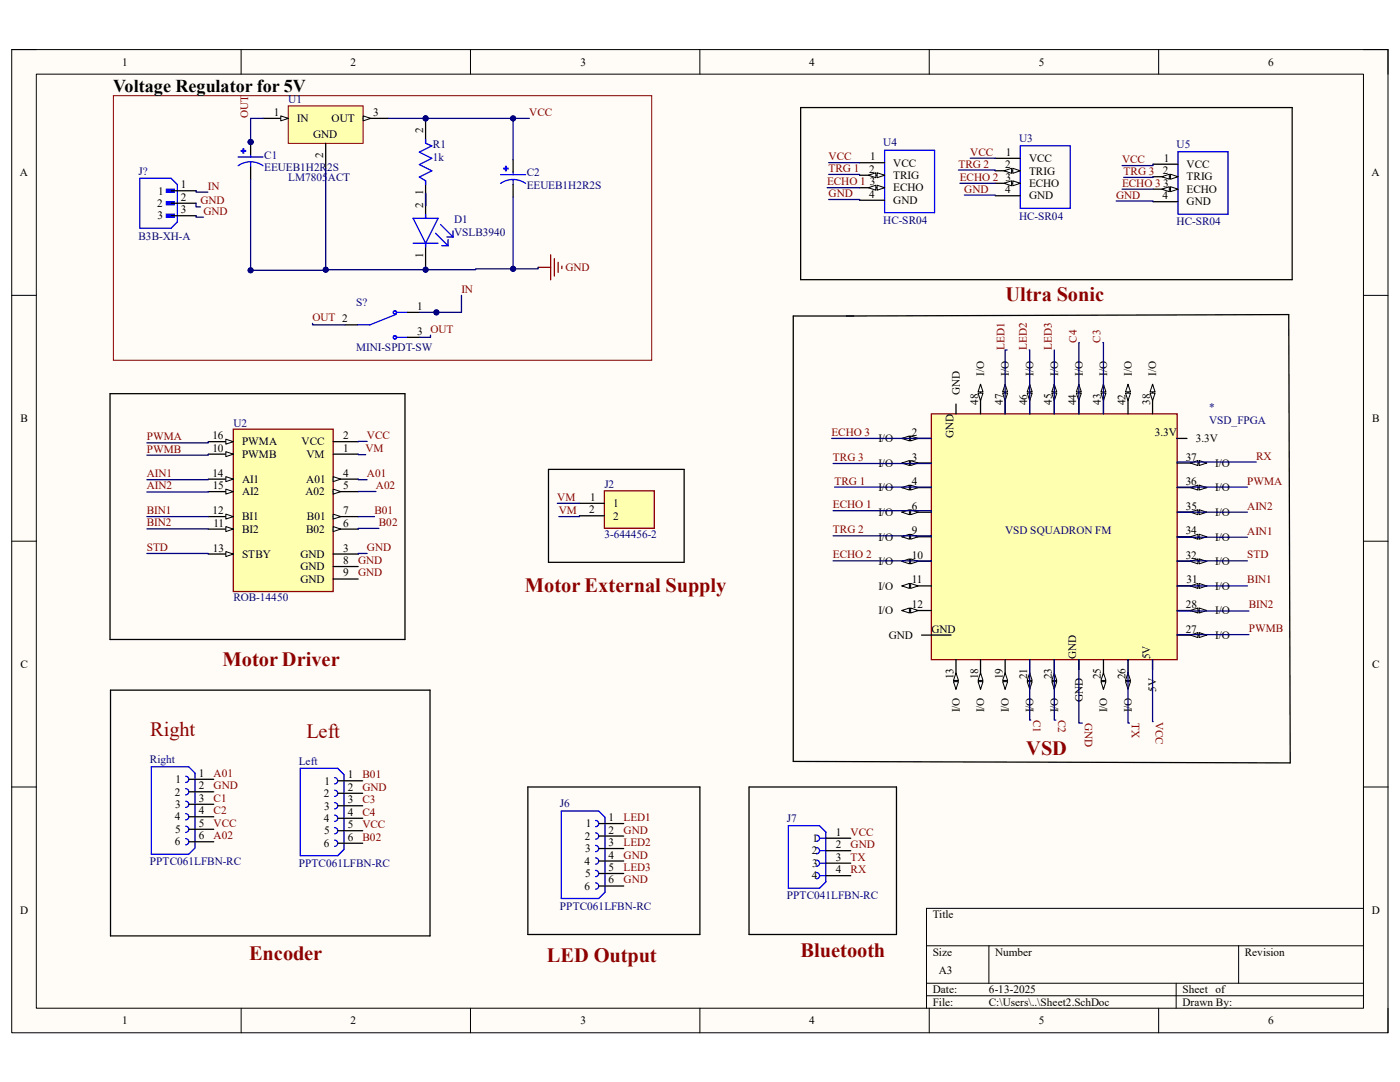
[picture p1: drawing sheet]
<svg xmlns="http://www.w3.org/2000/svg" width="279mm" height="216mm" viewBox="0 0 279 216" stroke-linecap="round" stroke-linejoin="round" font-family="sans-serif">
<path d="M2.3 9.9h274.7v196.2h-274.7z" fill-rule="evenodd" fill="#fffcf8"/>
<path d="M2.3 9.9h274.7v196.2h-274.7z" fill="none" stroke="#000" stroke-width=".2"/>
<path d="M7.2 14.8h264.9v186.4h-264.9z" fill-rule="evenodd" fill="#fffcf8"/>
<g fill="none" stroke="#000" stroke-width=".2">
<path d="M2.3 9.9h4.9M7.2 14.8h264.9v186.4h-264.9zM48.1 9.9v4.9M93.9 9.9v4.9M139.7 9.9v4.9M185.5 9.9v4.9M231.2 9.9v4.9M272.1 9.9h4.9v4.9M2.3 58.9h4.9M272.1 58.9h4.9M2.3 108h4.9M272.1 108h4.9"/>
<path d="M2.3 157h4.9M272.1 157h4.9M184.9 188.7h87.2M184.9 196.2h87.2M184.9 198.7h87.2M197.4 188.7v7.5M234.7 196.2v5M247.2 188.7v7.5M272.1 181.3h-87.2v19.9M48.1 201.2v4.9M93.9 201.2v4.9M139.7 201.2v4.9"/>
<path d="M185.5 201.2v4.9M231.2 201.2v4.9M277 201.2v4.9"/>
</g>
<circle cx="84.9" cy="23.6" r=".5" fill="#000080"/>
<circle cx="84.9" cy="23.6" r=".5" fill="none" stroke="#000080" stroke-width=".2"/>
<path d="M84.9 23.6v5M84.9 36.1v5" fill="none" stroke="#000" stroke-width=".25"/>
<circle cx="84.9" cy="23.6" r=".5" fill="#000080"/>
<circle cx="84.9" cy="23.6" r=".5" fill="none" stroke="#000080" stroke-width=".2"/>
<path d="M84.9 27.9v.7l1.3 .5-2.5 1.3 2.5 1.2-2.5 1.2 2.5 1.3-2.5 1.2 1.2 .8v.7M82.4 43.6h5l-2.5 4.9zM82.4 48.5h5M84.9 42.8v.8M84.9 48.5v.8M86.9 46.5l2.5 2.5M87.9 44.8l2.5 2.5M88.2 49h1.2M89.2 47.3h1.2M89.4 47.8v1.2M90.4 46v1.3" fill="none" stroke="#00f" stroke-width=".25"/>
<path d="M84.9 38.6v5M84.9 48.5v5" fill="none" stroke="#000" stroke-width=".25"/>
<path d="M22.6 19.1h107.5v52.8h-107.5z" fill="none" stroke="#800000" stroke-width=".2"/>
<path d="M107.4 53.3h2.5M109.9 50.9v4.9M110.6 51.6v3.5M111.4 52.4v1.9M112.1 53.1v.5" fill="none" stroke="#800000" stroke-width=".25"/>
<path d="M57.5 21.1h15v7.5h-15z" fill-rule="evenodd" fill="#ffffb0"/>
<path d="M57.5 21.1h15v7.5h-15z" fill="none" stroke="#800000" stroke-width=".2"/>
<path d="M52.5 23.6h5" fill="none" stroke="#000" stroke-width=".25"/>
<path d="M56 23.1l1.5 .5-1.5 .5z" fill="#f8fcff"/>
<path d="M56 23.1l1.5 .5-1.5 .5z" fill="none" stroke="#000" stroke-width=".2"/>
<path d="M65 28.6v5M72.5 23.6h5" fill="none" stroke="#000" stroke-width=".25"/>
<path d="M72.5 23.1l1.5 .5-1.5 .5z" fill="#f8fcff"/>
<path d="M72.5 23.1l1.5 .5-1.5 .5z" fill="none" stroke="#000" stroke-width=".2"/>
<path d="M22 78.6h58.8v49h-58.8zM22.1 137.7h63.7v49.1h-63.7zM139.7 157h-34.4v29.5h34.4v-29.5M149.5 157h29.4v29.5h-29.4z" fill="none" stroke="#000" stroke-width=".25"/>
<path d="M46.6 85.6h19.9v32.4h-19.9z" fill-rule="evenodd" fill="#ffffb0"/>
<path d="M46.6 85.6h19.9v32.4h-19.9z" fill="none" stroke="#800000" stroke-width=".25"/>
<path d="M41.6 88.1h5" fill="none" stroke="#000" stroke-width=".25"/>
<path d="M45.1 87.6l1.5 .5-1.5 .5z" fill="#f8fcff"/>
<path d="M45.1 87.6l1.5 .5-1.5 .5z" fill="none" stroke="#000" stroke-width=".2"/>
<path d="M41.6 90.6h5" fill="none" stroke="#000" stroke-width=".25"/>
<path d="M45.1 90.1l1.5 .5-1.5 .5z" fill="#f8fcff"/>
<path d="M45.1 90.1l1.5 .5-1.5 .5z" fill="none" stroke="#000" stroke-width=".2"/>
<path d="M41.6 95.6h5" fill="none" stroke="#000" stroke-width=".25"/>
<path d="M45.1 95.1l1.5 .5-1.5 .5z" fill="#f8fcff"/>
<path d="M45.1 95.1l1.5 .5-1.5 .5z" fill="none" stroke="#000" stroke-width=".2"/>
<path d="M41.6 98.1h5" fill="none" stroke="#000" stroke-width=".25"/>
<path d="M45.1 97.6l1.5 .5-1.5 .5z" fill="#f8fcff"/>
<path d="M45.1 97.6l1.5 .5-1.5 .5z" fill="none" stroke="#000" stroke-width=".2"/>
<path d="M41.6 103.1h5" fill="none" stroke="#000" stroke-width=".25"/>
<path d="M45.1 102.6l1.5 .5-1.5 .5z" fill="#f8fcff"/>
<path d="M45.1 102.6l1.5 .5-1.5 .5z" fill="none" stroke="#000" stroke-width=".2"/>
<path d="M41.6 105.6h5" fill="none" stroke="#000" stroke-width=".25"/>
<path d="M45.1 105.1l1.5 .5-1.5 .5z" fill="#f8fcff"/>
<path d="M45.1 105.1l1.5 .5-1.5 .5z" fill="none" stroke="#000" stroke-width=".2"/>
<path d="M41.6 110.6h5" fill="none" stroke="#000" stroke-width=".25"/>
<path d="M45.1 110.1l1.5 .5-1.5 .5z" fill="#f8fcff"/>
<path d="M45.1 110.1l1.5 .5-1.5 .5z" fill="none" stroke="#000" stroke-width=".2"/>
<path d="M66.5 88.1h5M66.5 90.6h5M66.5 95.6h5" fill="none" stroke="#000" stroke-width=".25"/>
<path d="M66.5 95.1l1.5 .5-1.5 .5z" fill="#f8fcff"/>
<path d="M66.5 95.1l1.5 .5-1.5 .5z" fill="none" stroke="#000" stroke-width=".2"/>
<path d="M66.5 98.1h5" fill="none" stroke="#000" stroke-width=".25"/>
<path d="M66.5 97.6l1.5 .5-1.5 .5z" fill="#f8fcff"/>
<path d="M66.5 97.6l1.5 .5-1.5 .5z" fill="none" stroke="#000" stroke-width=".2"/>
<path d="M66.5 103.1h5" fill="none" stroke="#000" stroke-width=".25"/>
<path d="M66.5 102.6l1.5 .5-1.5 .5z" fill="#f8fcff"/>
<path d="M66.5 102.6l1.5 .5-1.5 .5z" fill="none" stroke="#000" stroke-width=".2"/>
<path d="M66.5 105.6h5" fill="none" stroke="#000" stroke-width=".25"/>
<path d="M66.5 105.1l1.5 .5-1.5 .5z" fill="#f8fcff"/>
<path d="M66.5 105.1l1.5 .5-1.5 .5z" fill="none" stroke="#000" stroke-width=".2"/>
<g fill="none" stroke="#000" stroke-width=".25">
<path d="M171.6 32.5h4.9M171.6 35h4.9M159.8 55.8v-34.3h98.1v34.3h-98.1M66.5 110.6h5M66.5 113h5M66.5 115.5h5M37.7 155.5h5M37.7 158h5M67.4 155.8h5M67.4 158.3h5M37.7 160.5h5M37.7 163h5"/>
<path d="M37.7 165.5h5M37.7 168h5M67.4 160.8h5M67.4 163.3h5M67.4 165.8h5M67.4 168.3h5M119.5 164.3h5M119.5 166.8h5M119.5 169.3h5M119.5 171.8h5M119.5 174.3h5M119.5 176.8h5"/>
<path d="M164.8 167.3h5M164.8 169.7h5M164.8 172.2h5M164.8 174.7h5"/>
</g>
<g fill="none" stroke="#00f" stroke-width=".25">
<path d="M176.5 30h10v12.4h-10zM30.2 153h7.5l1.2 1.3v14.9l-1.2 1.3h-7.5zM37.1 154.9a.62 .62 0 0 1 .6 .6 .62 .62 0 0 1-.6 .6M37.1 157.4a.62 .62 0 0 1 .6 .6 .62 .62 0 0 1-.6 .6M37.1 159.9a.62 .62 0 0 1 .6 .6 .62 .62 0 0 1-.6 .6M59.9 153.3h7.5l1.2 1.3v14.9l-1.2 1.2h-7.5zM66.8 155.2a.62 .62 0 0 1 .6 .6 .62 .62 0 0 1-.6 .6M66.8 157.7a.62 .62 0 0 1 .6 .6 .62 .62 0 0 1-.6 .6M37.1 162.4a.62 .62 0 0 1 .6 .6 .62 .62 0 0 1-.6 .6M37.1 164.9a.62 .62 0 0 1 .6 .6 .62 .62 0 0 1-.6 .6M37.1 167.3a.62 .62 0 0 1 .6 .7 .62 .62 0 0 1-.6 .6M66.8 160.2a.62 .62 0 0 1 .6 .6 .62 .62 0 0 1-.6 .6"/>
<path d="M66.8 162.6a.62 .62 0 0 1 .6 .7 .62 .62 0 0 1-.6 .6M66.8 165.1a.62 .62 0 0 1 .6 .7 .62 .62 0 0 1-.6 .6M66.8 167.6a.62 .62 0 0 1 .6 .7 .62 .62 0 0 1-.6 .6M112 161.8h7.5l1.2 1.3v14.9l-1.2 1.3h-7.5zM118.9 163.7a.62 .62 0 0 1 .6 .6 .62 .62 0 0 1-.6 .7M118.9 166.2a.62 .62 0 0 1 .6 .6 .62 .62 0 0 1-.6 .6M118.9 168.7a.62 .62 0 0 1 .6 .6 .62 .62 0 0 1-.6 .6M118.9 171.2a.62 .62 0 0 1 .6 .6 .62 .62 0 0 1-.6 .6M118.9 173.7a.62 .62 0 0 1 .6 .6 .62 .62 0 0 1-.6 .6M118.9 176.2a.62 .62 0 0 1 .6 .6 .62 .62 0 0 1-.6 .6M157.3 164.8h6.3l1.2 1.2v10l-1.2 1.2h-6.3zM162.9 166.6a.62 .62 0 0 1 .7 .7 .62 .62 0 0 1-.7 .6"/>
<path d="M162.9 169.1a.62 .62 0 0 1 .7 .6 .62 .62 0 0 1-.7 .7M162.9 171.6a.62 .62 0 0 1 .7 .6 .62 .62 0 0 1-.7 .7M162.9 174.1a.62 .62 0 0 1 .7 .6 .62 .62 0 0 1-.7 .7M163.6 167.3h1.2M163.6 169.7h1.2M163.6 172.2h1.2M163.6 174.7h1.2"/>
</g>
<path d="M175 34.5l1.5 .5-1.5 .5z" fill="#f8fcff"/>
<path d="M175 34.5l1.5 .5-1.5 .5z" fill="none" stroke="#000" stroke-width=".2"/>
<path d="M173.3 35l1.5-.5v1z" fill="#f8fcff"/>
<path d="M173.3 35l1.5-.5v1z" fill="none" stroke="#000" stroke-width=".2"/>
<path d="M171.6 37.5h4.9" fill="none" stroke="#000" stroke-width=".25"/>
<path d="M175 37l1.5 .5-1.5 .5z" fill="#f8fcff"/>
<path d="M175 37l1.5 .5-1.5 .5z" fill="none" stroke="#000" stroke-width=".2"/>
<path d="M173.3 37.5l1.5-.5v1z" fill="#f8fcff"/>
<path d="M173.3 37.5l1.5-.5v1z" fill="none" stroke="#000" stroke-width=".2"/>
<path d="M171.6 40h4.9M230.1 32.8h5M230.1 35.3h5" fill="none" stroke="#000" stroke-width=".25"/>
<path d="M235.1 30.3h10v12.4h-10z" fill="none" stroke="#00f" stroke-width=".25"/>
<path d="M233.6 34.8l1.5 .5-1.5 .5z" fill="#f8fcff"/>
<path d="M233.6 34.8l1.5 .5-1.5 .5z" fill="none" stroke="#000" stroke-width=".2"/>
<path d="M231.9 35.3l1.5-.5v1z" fill="#f8fcff"/>
<path d="M231.9 35.3l1.5-.5v1z" fill="none" stroke="#000" stroke-width=".2"/>
<path d="M230.1 37.8h5" fill="none" stroke="#000" stroke-width=".25"/>
<path d="M233.6 37.3l1.5 .5-1.5 .4z" fill="#f8fcff"/>
<path d="M233.6 37.3l1.5 .5-1.5 .4z" fill="none" stroke="#000" stroke-width=".2"/>
<path d="M231.9 37.8l1.5-.5v.9z" fill="#f8fcff"/>
<path d="M231.9 37.8l1.5-.5v.9z" fill="none" stroke="#000" stroke-width=".2"/>
<path d="M230.1 40.2h5M168.9 63.1l88.3-.3 .3 89.4-99.2-.3v-88.8h12.1" fill="none" stroke="#000" stroke-width=".25"/>
<path d="M120.6 97.9h10v7.5h-10z" fill-rule="evenodd" fill="#ffffb0"/>
<path d="M120.6 97.9h10v7.5h-10z" fill="none" stroke="#800000" stroke-width=".25"/>
<path d="M198.6 31.6h5M198.6 34.1h5M115.6 100.4h5M115.6 102.9h5" fill="none" stroke="#000" stroke-width=".25"/>
<path d="M203.6 29.1h10v12.5h-10z" fill="none" stroke="#00f" stroke-width=".25"/>
<path d="M202.1 33.6l1.5 .5-1.5 .5z" fill="#f8fcff"/>
<path d="M202.1 33.6l1.5 .5-1.5 .5z" fill="none" stroke="#000" stroke-width=".2"/>
<path d="M200.4 34.1l1.5-.5v1z" fill="#f8fcff"/>
<path d="M200.4 34.1l1.5-.5v1z" fill="none" stroke="#000" stroke-width=".2"/>
<path d="M198.6 36.6h5" fill="none" stroke="#000" stroke-width=".25"/>
<path d="M202.1 36.1l1.5 .5-1.5 .5z" fill="#f8fcff"/>
<path d="M202.1 36.1l1.5 .5-1.5 .5z" fill="none" stroke="#000" stroke-width=".2"/>
<path d="M200.4 36.6l1.5-.5v1z" fill="#f8fcff"/>
<path d="M200.4 36.6l1.5-.5v1z" fill="none" stroke="#000" stroke-width=".2"/>
<path d="M198.6 39.1h5" fill="none" stroke="#000" stroke-width=".25"/>
<path d="M185.9 82.6h49v49h-49z" fill-rule="evenodd" fill="#ffffb0"/>
<path d="M185.9 82.6h49v49h-49z" fill="none" stroke="#800000" stroke-width=".25"/>
<path d="M180 87.5h5.9" fill="none" stroke="#000" stroke-width=".25"/>
<path d="M180 87.5l1.5-.5v1z" fill="#f8fcff"/>
<path d="M180 87.5l1.5-.5v1z" fill="none" stroke="#000" stroke-width=".2"/>
<path d="M181.7 87l1.5 .5-1.5 .5z" fill="#f8fcff"/>
<path d="M181.7 87l1.5 .5-1.5 .5z" fill="none" stroke="#000" stroke-width=".2"/>
<path d="M180 92.4h5.9" fill="none" stroke="#000" stroke-width=".25"/>
<path d="M180 92.4l1.5-.5v1z" fill="#f8fcff"/>
<path d="M180 92.4l1.5-.5v1z" fill="none" stroke="#000" stroke-width=".2"/>
<path d="M181.7 91.9l1.5 .5-1.5 .5z" fill="#f8fcff"/>
<path d="M181.7 91.9l1.5 .5-1.5 .5z" fill="none" stroke="#000" stroke-width=".2"/>
<path d="M180 97.3h5.9" fill="none" stroke="#000" stroke-width=".25"/>
<path d="M180 97.3l1.5-.5v1z" fill="#f8fcff"/>
<path d="M180 97.3l1.5-.5v1z" fill="none" stroke="#000" stroke-width=".2"/>
<path d="M181.7 96.8l1.5 .5-1.5 .5z" fill="#f8fcff"/>
<path d="M181.7 96.8l1.5 .5-1.5 .5z" fill="none" stroke="#000" stroke-width=".2"/>
<path d="M180 102.2h5.9" fill="none" stroke="#000" stroke-width=".25"/>
<path d="M180 102.2l1.5-.5v1z" fill="#f8fcff"/>
<path d="M180 102.2l1.5-.5v1z" fill="none" stroke="#000" stroke-width=".2"/>
<path d="M181.7 101.7l1.5 .5-1.5 .5z" fill="#f8fcff"/>
<path d="M181.7 101.7l1.5 .5-1.5 .5z" fill="none" stroke="#000" stroke-width=".2"/>
<path d="M180 107.1h5.9" fill="none" stroke="#000" stroke-width=".25"/>
<path d="M180 107.1l1.5-.5v1z" fill="#f8fcff"/>
<path d="M180 107.1l1.5-.5v1z" fill="none" stroke="#000" stroke-width=".2"/>
<path d="M181.7 106.6l1.5 .5-1.5 .5z" fill="#f8fcff"/>
<path d="M181.7 106.6l1.5 .5-1.5 .5z" fill="none" stroke="#000" stroke-width=".2"/>
<path d="M180 112h5.9" fill="none" stroke="#000" stroke-width=".25"/>
<path d="M180 112l1.5-.5v1z" fill="#f8fcff"/>
<path d="M180 112l1.5-.5v1z" fill="none" stroke="#000" stroke-width=".2"/>
<path d="M181.7 111.5l1.5 .5-1.5 .5z" fill="#f8fcff"/>
<path d="M181.7 111.5l1.5 .5-1.5 .5z" fill="none" stroke="#000" stroke-width=".2"/>
<path d="M180 116.9h5.9" fill="none" stroke="#000" stroke-width=".25"/>
<path d="M180 116.9l1.5-.5v1z" fill="#f8fcff"/>
<path d="M180 116.9l1.5-.5v1z" fill="none" stroke="#000" stroke-width=".2"/>
<path d="M181.7 116.4l1.5 .5-1.5 .5z" fill="#f8fcff"/>
<path d="M181.7 116.4l1.5 .5-1.5 .5z" fill="none" stroke="#000" stroke-width=".2"/>
<path d="M180 121.8h5.9" fill="none" stroke="#000" stroke-width=".25"/>
<path d="M180 121.8l1.5-.5v1z" fill="#f8fcff"/>
<path d="M180 121.8l1.5-.5v1z" fill="none" stroke="#000" stroke-width=".2"/>
<path d="M181.7 121.3l1.5 .5-1.5 .5z" fill="#f8fcff"/>
<path d="M181.7 121.3l1.5 .5-1.5 .5z" fill="none" stroke="#000" stroke-width=".2"/>
<path d="M183.9 126.7h5.9M190.8 131.6v5.9" fill="none" stroke="#000" stroke-width=".25"/>
<path d="M190.3 136h1l-.5 1.5z" fill="#f8fcff"/>
<path d="M190.3 136h1l-.5 1.5z" fill="none" stroke="#000" stroke-width=".2"/>
<path d="M190.8 134.3l.5 1.5h-1z" fill="#f8fcff"/>
<path d="M190.8 134.3l.5 1.5h-1z" fill="none" stroke="#000" stroke-width=".2"/>
<path d="M195.7 131.6v5.9" fill="none" stroke="#000" stroke-width=".25"/>
<path d="M195.2 136h1l-.5 1.5z" fill="#f8fcff"/>
<path d="M195.2 136h1l-.5 1.5z" fill="none" stroke="#000" stroke-width=".2"/>
<path d="M195.7 134.3l.5 1.5h-1z" fill="#f8fcff"/>
<path d="M195.7 134.3l.5 1.5h-1z" fill="none" stroke="#000" stroke-width=".2"/>
<path d="M200.6 131.6v5.9" fill="none" stroke="#000" stroke-width=".25"/>
<path d="M200.1 136h1l-.5 1.5z" fill="#f8fcff"/>
<path d="M200.1 136h1l-.5 1.5z" fill="none" stroke="#000" stroke-width=".2"/>
<path d="M200.6 134.3l.5 1.5h-1z" fill="#f8fcff"/>
<path d="M200.6 134.3l.5 1.5h-1z" fill="none" stroke="#000" stroke-width=".2"/>
<path d="M205.5 131.6v5.9" fill="none" stroke="#000" stroke-width=".25"/>
<path d="M205 136h1l-.5 1.5z" fill="#f8fcff"/>
<path d="M205 136h1l-.5 1.5z" fill="none" stroke="#000" stroke-width=".2"/>
<path d="M205.5 134.3l.5 1.5h-1z" fill="#f8fcff"/>
<path d="M205.5 134.3l.5 1.5h-1z" fill="none" stroke="#000" stroke-width=".2"/>
<path d="M210.4 131.6v5.9" fill="none" stroke="#000" stroke-width=".25"/>
<path d="M209.9 136h1l-.5 1.5z" fill="#f8fcff"/>
<path d="M209.9 136h1l-.5 1.5z" fill="none" stroke="#000" stroke-width=".2"/>
<path d="M210.4 134.3l.5 1.5h-1z" fill="#f8fcff"/>
<path d="M210.4 134.3l.5 1.5h-1z" fill="none" stroke="#000" stroke-width=".2"/>
<path d="M215.3 131.6v2M220.2 131.6v5.9" fill="none" stroke="#000" stroke-width=".25"/>
<path d="M219.7 136h1l-.5 1.5z" fill="#f8fcff"/>
<path d="M219.7 136h1l-.5 1.5z" fill="none" stroke="#000" stroke-width=".2"/>
<path d="M220.2 134.3l.5 1.5h-1z" fill="#f8fcff"/>
<path d="M220.2 134.3l.5 1.5h-1z" fill="none" stroke="#000" stroke-width=".2"/>
<path d="M225.1 131.6v5.9" fill="none" stroke="#000" stroke-width=".25"/>
<path d="M224.6 136h1l-.5 1.5z" fill="#f8fcff"/>
<path d="M224.6 136h1l-.5 1.5z" fill="none" stroke="#000" stroke-width=".2"/>
<path d="M225.1 134.3l.5 1.5h-1z" fill="#f8fcff"/>
<path d="M225.1 134.3l.5 1.5h-1z" fill="none" stroke="#000" stroke-width=".2"/>
<path d="M234.9 87.5h2M234.9 92.4h5.9M230 131.6v2" fill="none" stroke="#000" stroke-width=".25"/>
<path d="M239.3 91.9l1.5 .5-1.5 .5z" fill="#f8fcff"/>
<path d="M239.3 91.9l1.5 .5-1.5 .5z" fill="none" stroke="#000" stroke-width=".2"/>
<path d="M237.6 92.4l1.5-.5v1z" fill="#f8fcff"/>
<path d="M237.6 92.4l1.5-.5v1z" fill="none" stroke="#000" stroke-width=".2"/>
<path d="M234.9 97.3h5.9" fill="none" stroke="#000" stroke-width=".25"/>
<path d="M239.3 96.8l1.5 .5-1.5 .5z" fill="#f8fcff"/>
<path d="M239.3 96.8l1.5 .5-1.5 .5z" fill="none" stroke="#000" stroke-width=".2"/>
<path d="M237.6 97.3l1.5-.5v1z" fill="#f8fcff"/>
<path d="M237.6 97.3l1.5-.5v1z" fill="none" stroke="#000" stroke-width=".2"/>
<path d="M234.9 102.2h5.9" fill="none" stroke="#000" stroke-width=".25"/>
<path d="M239.3 101.7l1.5 .5-1.5 .5z" fill="#f8fcff"/>
<path d="M239.3 101.7l1.5 .5-1.5 .5z" fill="none" stroke="#000" stroke-width=".2"/>
<path d="M237.6 102.2l1.5-.5v1z" fill="#f8fcff"/>
<path d="M237.6 102.2l1.5-.5v1z" fill="none" stroke="#000" stroke-width=".2"/>
<path d="M234.9 107.1h5.9" fill="none" stroke="#000" stroke-width=".25"/>
<path d="M239.3 106.6l1.5 .5-1.5 .5z" fill="#f8fcff"/>
<path d="M239.3 106.6l1.5 .5-1.5 .5z" fill="none" stroke="#000" stroke-width=".2"/>
<path d="M237.6 107.1l1.5-.5v1z" fill="#f8fcff"/>
<path d="M237.6 107.1l1.5-.5v1z" fill="none" stroke="#000" stroke-width=".2"/>
<path d="M234.9 116.9h5.9" fill="none" stroke="#000" stroke-width=".25"/>
<path d="M239.3 116.4l1.5 .5-1.5 .5z" fill="#f8fcff"/>
<path d="M239.3 116.4l1.5 .5-1.5 .5z" fill="none" stroke="#000" stroke-width=".2"/>
<path d="M237.6 116.9l1.5-.5v1z" fill="#f8fcff"/>
<path d="M237.6 116.9l1.5-.5v1z" fill="none" stroke="#000" stroke-width=".2"/>
<path d="M234.9 121.8h5.9" fill="none" stroke="#000" stroke-width=".25"/>
<path d="M239.3 121.3l1.5 .5-1.5 .5z" fill="#f8fcff"/>
<path d="M239.3 121.3l1.5 .5-1.5 .5z" fill="none" stroke="#000" stroke-width=".2"/>
<path d="M237.6 121.8l1.5-.5v1z" fill="#f8fcff"/>
<path d="M237.6 121.8l1.5-.5v1z" fill="none" stroke="#000" stroke-width=".2"/>
<path d="M234.9 126.7h5.9" fill="none" stroke="#000" stroke-width=".25"/>
<path d="M239.3 126.2l1.5 .5-1.5 .5z" fill="#f8fcff"/>
<path d="M239.3 126.2l1.5 .5-1.5 .5z" fill="none" stroke="#000" stroke-width=".2"/>
<path d="M237.6 126.7l1.5-.5v1z" fill="#f8fcff"/>
<path d="M237.6 126.7l1.5-.5v1z" fill="none" stroke="#000" stroke-width=".2"/>
<path d="M234.9 112h5.9" fill="none" stroke="#000" stroke-width=".25"/>
<path d="M239.3 111.5l1.5 .5-1.5 .5z" fill="#f8fcff"/>
<path d="M239.3 111.5l1.5 .5-1.5 .5z" fill="none" stroke="#000" stroke-width=".2"/>
<path d="M237.6 112l1.5-.5v1z" fill="#f8fcff"/>
<path d="M237.6 112l1.5-.5v1z" fill="none" stroke="#000" stroke-width=".2"/>
<path d="M195.7 76.7v5.9M190.8 80.6v2" fill="none" stroke="#000" stroke-width=".25"/>
<path d="M195.7 76.7l.5 1.5h-1z" fill="#f8fcff"/>
<path d="M195.7 76.7l.5 1.5h-1z" fill="none" stroke="#000" stroke-width=".2"/>
<path d="M195.2 78.4h1l-.5 1.5z" fill="#f8fcff"/>
<path d="M195.2 78.4h1l-.5 1.5z" fill="none" stroke="#000" stroke-width=".2"/>
<path d="M200.6 76.7v5.9" fill="none" stroke="#000" stroke-width=".25"/>
<path d="M200.6 76.7l.5 1.5h-1z" fill="#f8fcff"/>
<path d="M200.6 76.7l.5 1.5h-1z" fill="none" stroke="#000" stroke-width=".2"/>
<path d="M200.1 78.4h1l-.5 1.5z" fill="#f8fcff"/>
<path d="M200.1 78.4h1l-.5 1.5z" fill="none" stroke="#000" stroke-width=".2"/>
<path d="M205.5 76.7v5.9" fill="none" stroke="#000" stroke-width=".25"/>
<path d="M205.5 76.7l.5 1.5h-1z" fill="#f8fcff"/>
<path d="M205.5 76.7l.5 1.5h-1z" fill="none" stroke="#000" stroke-width=".2"/>
<path d="M205 78.4h1l-.5 1.5z" fill="#f8fcff"/>
<path d="M205 78.4h1l-.5 1.5z" fill="none" stroke="#000" stroke-width=".2"/>
<path d="M210.4 76.7v5.9" fill="none" stroke="#000" stroke-width=".25"/>
<path d="M210.4 76.7l.5 1.5h-1z" fill="#f8fcff"/>
<path d="M210.4 76.7l.5 1.5h-1z" fill="none" stroke="#000" stroke-width=".2"/>
<path d="M209.9 78.4h1l-.5 1.5z" fill="#f8fcff"/>
<path d="M209.9 78.4h1l-.5 1.5z" fill="none" stroke="#000" stroke-width=".2"/>
<path d="M215.3 76.7v5.9" fill="none" stroke="#000" stroke-width=".25"/>
<path d="M215.3 76.7l.5 1.5h-1z" fill="#f8fcff"/>
<path d="M215.3 76.7l.5 1.5h-1z" fill="none" stroke="#000" stroke-width=".2"/>
<path d="M214.8 78.4h1l-.5 1.5z" fill="#f8fcff"/>
<path d="M214.8 78.4h1l-.5 1.5z" fill="none" stroke="#000" stroke-width=".2"/>
<path d="M220.2 76.7v5.9" fill="none" stroke="#000" stroke-width=".25"/>
<path d="M220.2 76.7l.5 1.5h-1z" fill="#f8fcff"/>
<path d="M220.2 76.7l.5 1.5h-1z" fill="none" stroke="#000" stroke-width=".2"/>
<path d="M219.7 78.4h1l-.5 1.5z" fill="#f8fcff"/>
<path d="M219.7 78.4h1l-.5 1.5z" fill="none" stroke="#000" stroke-width=".2"/>
<path d="M225.1 76.7v5.9" fill="none" stroke="#000" stroke-width=".25"/>
<path d="M225.1 76.7l.5 1.5h-1z" fill="#f8fcff"/>
<path d="M225.1 76.7l.5 1.5h-1z" fill="none" stroke="#000" stroke-width=".2"/>
<path d="M224.6 78.4h1l-.5 1.5z" fill="#f8fcff"/>
<path d="M224.6 78.4h1l-.5 1.5z" fill="none" stroke="#000" stroke-width=".2"/>
<path d="M230 76.7v5.9" fill="none" stroke="#000" stroke-width=".25"/>
<path d="M230 76.7l.5 1.5h-1z" fill="#f8fcff"/>
<path d="M230 76.7l.5 1.5h-1z" fill="none" stroke="#000" stroke-width=".2"/>
<path d="M229.5 78.4h1l-.5 1.5z" fill="#f8fcff"/>
<path d="M229.5 78.4h1l-.5 1.5z" fill="none" stroke="#000" stroke-width=".2"/>
<circle cx="50" cy="28.3" r=".5" fill="#000080"/>
<circle cx="50" cy="28.3" r=".5" fill="none" stroke="#000080" stroke-width=".2"/>
<path d="M48.5 29.7h.1v.8h-.1z" fill-rule="evenodd" fill="#00f"/>
<path d="M48.5 29.7h.1v.8h-.1z" fill="none" stroke="#00f" stroke-width=".25"/>
<path d="M48.1 30h.9v.2h-.9z" fill-rule="evenodd" fill="#00f"/>
<path d="M47.5 33.1a4.3 4.3 0 0 1 5 0M47.5 31.3h5M48.1 30h.9v.2h-.9zM50 30.8v.5M50 32.3v1" fill="none" stroke="#00f" stroke-width=".25"/>
<path d="M50 28.3v2.5" fill="none" stroke="#000" stroke-width=".25"/>
<circle cx="50" cy="28.3" r=".5" fill="#000080"/>
<circle cx="50" cy="28.3" r=".5" fill="none" stroke="#000080" stroke-width=".2"/>
<path d="M50 33.3v2.5" fill="none" stroke="#000" stroke-width=".25"/>
<path d="M100.9 33.2h.1v.9h-.1z" fill-rule="evenodd" fill="#00f"/>
<path d="M100.9 33.2h.1v.9h-.1z" fill="none" stroke="#00f" stroke-width=".25"/>
<path d="M100.5 33.6h.9v.1h-.9z" fill-rule="evenodd" fill="#00f"/>
<path d="M99.9 36.6a4.3 4.3 0 0 1 5 0M99.9 34.9h5M100.5 33.6h.9v.1h-.9zM102.4 34.4v.5M102.4 35.9v.9" fill="none" stroke="#00f" stroke-width=".25"/>
<path d="M102.4 31.9v2.5M102.4 36.8v2.5M109.5 93.7h27v18.5h-27z" fill="none" stroke="#000" stroke-width=".25"/>
<path d="M33.2 37.8h1.6v.6h-1.6z" fill-rule="evenodd" fill="#00f"/>
<path d="M33.2 37.8h1.6v.6h-1.6z" fill="none" stroke="#00f" stroke-width=".25"/>
<path d="M33.2 40.2h1.6v.7h-1.6z" fill-rule="evenodd" fill="#00f"/>
<path d="M33.2 40.2h1.6v.7h-1.6z" fill="none" stroke="#00f" stroke-width=".25"/>
<path d="M33.2 42.7h1.6v.7h-1.6z" fill-rule="evenodd" fill="#00f"/>
<g fill="none" stroke="#00f" stroke-width=".25">
<path d="M27.9 35.6h6.2l1.3 1.2v7.5l-1.3 1.2h-6.2zM33.2 42.7h1.6v.7h-1.6zM79.1 62.7l-5.3 2.1h-2.5M79.2 67.3h2.1M79.2 62.3h2.1"/>
<circle cx="78.8" cy="67.3" r=".32"/>
<circle cx="78.8" cy="62.3" r=".32"/>
</g>
<path d="M34.1 38.1h5M34.1 40.6h5M34.1 43h5M68.8 64.8h2.5M81.3 62.3h2.5M81.3 67.3h2.5" fill="none" stroke="#000" stroke-width=".25"/>
<path d="M65 33.6v20.2M84.9 38.6v2.5" fill="none" stroke="#000080" stroke-width=".25"/>
<circle cx="65" cy="53.8" r=".5" fill="#000080"/>
<circle cx="65" cy="53.8" r=".5" fill="none" stroke="#000080" stroke-width=".2"/>
<path d="M77.5 23.6h28.1" fill="none" stroke="#000080" stroke-width=".25"/>
<circle cx="84.9" cy="23.6" r=".5" fill="#000080"/>
<circle cx="84.9" cy="23.6" r=".5" fill="none" stroke="#000080" stroke-width=".2"/>
<circle cx="102.4" cy="23.6" r=".5" fill="#000080"/>
<circle cx="102.4" cy="23.6" r=".5" fill="none" stroke="#000080" stroke-width=".2"/>
<path d="M52.5 23.6h-2.5v5M41.6 90.6v.2h-12.3M41.6 95.6v.1h-12.3M41.6 98.1l-12.3 .1M41.6 88.1v.3h-12.3M29.3 105.5l12.3 .1M29.3 110.4h12.3v.2M29.3 103.1h12.3" fill="none" stroke="#000080" stroke-width=".25"/>
<circle cx="50" cy="28.3" r=".5" fill="#000080"/>
<circle cx="50" cy="28.3" r=".5" fill="none" stroke="#000080" stroke-width=".2"/>
<g fill="none" stroke="#000080" stroke-width=".25">
<path d="M102.4 23.6v8.3M165.1 37.5h6.5M165.4 32.5h6.2M165.4 34.8h6.2v.2M165.4 39.8h6.2v.1M191.3 33.9h7.3v.2M191.6 36.6h7M192.5 38.9h6.1M193.6 31.6h5M223.9 37.8h6.2M230.1 35.3v.1h-5.9M230.1 32.8v.2h-6.2"/>
<path d="M222.8 40.1h7.3v.1M201 69.8h-.4v12.8M205.4 69.8l.1 12.8M210.4 69.8v12.8M215.4 68.4l-.1 14.2M220.1 68.4h.1v14.2M71.5 95.6v.1h1.8M71.5 90.6v.1h1.5M73.3 88.1h-1.8M75 98.1h-3.5M166 87.5h19.9M166.6 97.2l19.3 .1"/>
<path d="M185.9 92.4l-19.6 .1M234.8 87.5h.1M249 97.2l-14.1 .1M250.7 92.2h-15.8v.2M71.5 103.1h3.2M73.3 110.4h-1.8v.2M75.6 105.4h-4.1v.2M111.2 100.4h4.4M115.6 102.9v.2h-4.1M166.3 101.9h19.6v.3M166.3 106.9h19.6v.2M166.3 111.9h19.6v.1"/>
<path d="M234.9 102.2h14.1M234.9 107.1l14.1 .1M234.9 116.9h14.1M249 111.9h-14.1v.1M234.9 121.8l14.3 .1M249.2 126.6l-14.3 .1"/>
</g>
<circle cx="102.4" cy="23.6" r=".5" fill="#000080"/>
<circle cx="102.4" cy="23.6" r=".5" fill="none" stroke="#000080" stroke-width=".2"/>
<path d="M102.4 39.3v14.3h5v-.3" fill="none" stroke="#000080" stroke-width=".25"/>
<circle cx="102.4" cy="53.6" r=".5" fill="#000080"/>
<circle cx="102.4" cy="53.6" r=".5" fill="none" stroke="#000080" stroke-width=".2"/>
<path d="M84.9 53.5v.3" fill="none" stroke="#000080" stroke-width=".25"/>
<circle cx="84.9" cy="53.8" r=".5" fill="#000080"/>
<circle cx="84.9" cy="53.8" r=".5" fill="none" stroke="#000080" stroke-width=".2"/>
<path d="M102.4 53.6h-7.5v.2l-44.9 .1" fill="none" stroke="#000080" stroke-width=".25"/>
<circle cx="102.4" cy="53.6" r=".5" fill="#000080"/>
<circle cx="102.4" cy="53.6" r=".5" fill="none" stroke="#000080" stroke-width=".2"/>
<circle cx="84.9" cy="53.8" r=".5" fill="#000080"/>
<circle cx="84.9" cy="53.8" r=".5" fill="none" stroke="#000080" stroke-width=".2"/>
<circle cx="65" cy="53.8" r=".5" fill="#000080"/>
<circle cx="65" cy="53.8" r=".5" fill="none" stroke="#000080" stroke-width=".2"/>
<circle cx="50" cy="53.9" r=".5" fill="#000080"/>
<circle cx="50" cy="53.9" r=".5" fill="none" stroke="#000080" stroke-width=".2"/>
<path d="M50 35.8v18.1h-.3" fill="none" stroke="#000080" stroke-width=".25"/>
<circle cx="50" cy="53.9" r=".5" fill="#000080"/>
<circle cx="50" cy="53.9" r=".5" fill="none" stroke="#000080" stroke-width=".2"/>
<path d="M39.1 38.1v.2h2.4M39.1 43v.3h1.5M39.1 40.6v.7h.9M92.1 58.9v3.4h-5v.2M62.4 64.5v.3h6.4M85.9 66.9v.4h-2.1" fill="none" stroke="#000080" stroke-width=".25"/>
<circle cx="87.1" cy="62.3" r=".5" fill="#000080"/>
<circle cx="87.1" cy="62.3" r=".5" fill="none" stroke="#000080" stroke-width=".2"/>
<path d="M83.8 62.3h3.3" fill="none" stroke="#000080" stroke-width=".25"/>
<circle cx="87.1" cy="62.3" r=".5" fill="#000080"/>
<circle cx="87.1" cy="62.3" r=".5" fill="none" stroke="#000080" stroke-width=".2"/>
<path d="M205.5 131.6v12.1h.2M210.4 131.6v12.1h.3M215.3 131.6v12.7h.7M225.1 131.6v12.7h.3M230 131.6v12.4h.1" fill="none" stroke="#000080" stroke-width=".25"/>
<g font-size="4.1" fill="#980000">
<text x="200.7" y="60.1">Ultra Sonic</text>
<text x="104.7" y="118.1">Motor External Supply</text>
<text x="44.4" y="132.8">Motor Driver</text>
<text x="30" y="146.9">Right</text>
<text x="61.2" y="147.2">Left</text>
<text x="204.8" y="150.7">VSD</text>
<text x="49.7" y="191.6">Encoder</text>
<text x="109.1" y="191.9">LED Output</text>
<text x="159.8" y="191.1">Bluetooth</text>
</g>
<text font-size="3.6" x="22.6" y="18.3">Voltage Regulator for 5V</text>
<g font-size="2.2">
<text x="24.4" y="13.1">1</text>
<text x="70" y="13.1">2</text>
<text x="115.8" y="13.1">3</text>
<text x="161.5" y="13.1">4</text>
<text x="207.3" y="13.1">5</text>
<text x="253.1" y="13.1">6</text>
<text x="54.7" y="23.1">1</text>
<text x="74.5" y="23.1">3</text>
<text x="59.3" y="24.4">IN</text>
<text x="62.5" y="27.6">GND</text>
<text x="66.2" y="24.4">OUT</text>
<text x="84.5" y="26.6" transform="rotate(-90 84.5 26.6)">2</text>
<text x="4" y="35.2">A</text>
<text x="64.5" y="31.6" transform="rotate(-90 64.5 31.6)">2</text>
<text x="173.5" y="34.5">2</text>
<text x="173.7" y="32">1</text>
<text x="178.3" y="33.2">VCC</text>
<text x="178.3" y="35.7">TRIG</text>
<text x="200.6" y="33.6">2</text>
<text x="200.7" y="31.1">1</text>
<text x="205.4" y="32.3">VCC</text>
<text x="205.4" y="34.8">TRIG</text>
<text x="232.1" y="34.8">2</text>
<text x="232.2" y="32.3">1</text>
<text x="236.8" y="33.5">VCC</text>
<text x="236.8" y="36">TRIG</text>
<text x="273.7" y="35.2">A</text>
<text x="31.4" y="41.3">2</text>
<text x="31.5" y="38.8">1</text>
<text x="36.1" y="37.5">1</text>
<text x="36.1" y="40">2</text>
<text x="84.5" y="41.6" transform="rotate(-90 84.5 41.6)">2</text>
<text x="84.5" y="38.9" transform="rotate(-90 84.5 38.9)">1</text>
<text x="173.5" y="39.5">4</text>
<text x="173.6" y="37">3</text>
<text x="178.3" y="38.2">ECHO</text>
<text x="178.3" y="40.7">GND</text>
<text x="200.6" y="38.6">4</text>
<text x="200.7" y="36.1">3</text>
<text x="205.4" y="37.3">ECHO</text>
<text x="205.4" y="39.8">GND</text>
<text x="232" y="39.8">4</text>
<text x="232.2" y="37.3">3</text>
<text x="236.8" y="38.5">ECHO</text>
<text x="236.8" y="41">GND</text>
<text x="31.5" y="43.8">3</text>
<text x="36.1" y="42.5">3</text>
<text x="84.5" y="51.4" transform="rotate(-90 84.5 51.4)">1</text>
<text x="83.3" y="61.8">1</text>
<text x="83.3" y="66.8">3 OUT</text>
<text x="196.4" y="74.9" transform="rotate(-90 196.4 74.9)">I/O</text>
<text x="201.3" y="74.9" transform="rotate(-90 201.3 74.9)">I/O</text>
<text x="206.2" y="74.9" transform="rotate(-90 206.2 74.9)">I/O</text>
<text x="211.2" y="74.9" transform="rotate(-90 211.2 74.9)">I/O</text>
<text x="216.1" y="74.9" transform="rotate(-90 216.1 74.9)">I/O</text>
<text x="221" y="74.9" transform="rotate(-90 221 74.9)">I/O</text>
<text x="225.9" y="74.9" transform="rotate(-90 225.9 74.9)">I/O</text>
<text x="230.8" y="74.9" transform="rotate(-90 230.8 74.9)">I/O</text>
<text x="191.6" y="78.9" transform="rotate(-90 191.6 78.9)">GND</text>
<text x="195.2" y="80.8" transform="rotate(-90 195.2 80.8)">48</text>
<text x="200.1" y="80.8" transform="rotate(-90 200.1 80.8)">47</text>
<text x="205" y="80.9" transform="rotate(-90 205 80.9)">46</text>
<text x="209.9" y="80.8" transform="rotate(-90 209.9 80.8)">45</text>
<text x="214.8" y="80.9" transform="rotate(-90 214.8 80.9)">44</text>
<text x="219.7" y="80.7" transform="rotate(-90 219.7 80.7)">43</text>
<text x="224.6" y="80.9" transform="rotate(-90 224.6 80.9)">42</text>
<text x="229.5" y="80.8" transform="rotate(-90 229.5 80.8)">38</text>
<text x="4.1" y="84.2">B</text>
<text x="42.4" y="87.6">16</text>
<text x="48.3" y="88.9">PWMA</text>
<text x="60.2" y="88.9">VCC</text>
<text x="68.5" y="87.6">2</text>
<text x="175.3" y="88.2">I/O</text>
<text x="182" y="87">2</text>
<text x="190.3" y="87.4" transform="rotate(-90 190.3 87.4)">GND</text>
<text x="230.5" y="87">3.3V</text>
<text x="238.6" y="88.2">3.3V</text>
<text x="273.9" y="84.2">B</text>
<text x="42.4" y="90.1">10</text>
<text x="42.4" y="95.1">14</text>
<text x="48.3" y="91.4">PWMB</text>
<text x="61.2" y="91.4">VM</text>
<text x="68.5" y="90.1">1</text>
<text x="68.5" y="95.1">4</text>
<text x="175.3" y="93.1">I/O</text>
<text x="182" y="91.9">3</text>
<text x="236.6" y="91.9">37</text>
<text x="242.5" y="93.1">I/O</text>
<text x="42.5" y="97.6">15</text>
<text x="48.3" y="96.4">AI1</text>
<text x="48.3" y="98.8">AI2</text>
<text x="61" y="98.8">A02</text>
<text x="61.1" y="96.4">A01</text>
<text x="68.5" y="97.6">5</text>
<text x="117.8" y="99.9">1</text>
<text x="122.3" y="101.2">1</text>
<text x="175.3" y="98">I/O</text>
<text x="182" y="96.8">4</text>
<text x="182" y="101.7">6</text>
<text x="236.6" y="96.8">36</text>
<text x="236.7" y="101.7">35</text>
<text x="242.5" y="98">I/O</text>
<text x="42.4" y="102.6">12</text>
<text x="42.6" y="105.1">11</text>
<text x="48.3" y="103.8">BI1</text>
<text x="48.3" y="106.3">BI2</text>
<text x="61.1" y="106.3">B02</text>
<text x="61.3" y="103.8">B01</text>
<text x="68.5" y="102.6">7</text>
<text x="68.5" y="105.1">6</text>
<text x="117.6" y="102.4">2</text>
<text x="122.3" y="103.7">2</text>
<text x="175.3" y="103">I/O</text>
<text x="175.3" y="107.9">I/O</text>
<text x="182" y="106.6">9</text>
<text x="236.6" y="106.6">34</text>
<text x="242.5" y="103">I/O</text>
<text x="242.5" y="107.9">I/O</text>
<text x="42.5" y="110.1">13</text>
<text x="48.3" y="111.3">STBY</text>
<text x="59.9" y="111.3">GND</text>
<text x="59.9" y="113.8">GND</text>
<text x="68.5" y="110.1">3</text>
<text x="68.5" y="112.6">8</text>
<text x="175.3" y="112.7">I/O</text>
<text x="182" y="111.5">10</text>
<text x="236.6" y="111.5">32</text>
<text x="242.5" y="112.7">I/O</text>
<text x="59.9" y="116.3">GND</text>
<text x="68.5" y="115">9</text>
<text x="175.3" y="117.6">I/O</text>
<text x="182" y="116.4">11</text>
<text x="236.8" y="116.4">31</text>
<text x="242.5" y="117.6">I/O</text>
<text x="175.3" y="122.6">I/O</text>
<text x="182" y="121.3">12</text>
<text x="236.7" y="121.3">28</text>
<text x="242.5" y="122.6">I/O</text>
<text x="177.4" y="127.5">GND</text>
<text x="185.9" y="126.2">GND</text>
<text x="214.8" y="131.6" transform="rotate(-90 214.8 131.6)">GND</text>
<text x="229.5" y="131.6" transform="rotate(-90 229.5 131.6)">5V</text>
<text x="236.6" y="126.2">27</text>
<text x="242.5" y="127.5">I/O</text>
<text x="4.1" y="133.3">C</text>
<text x="190.3" y="135.5" transform="rotate(-90 190.3 135.5)">13</text>
<text x="195.2" y="135.5" transform="rotate(-90 195.2 135.5)">18</text>
<text x="200.1" y="135.5" transform="rotate(-90 200.1 135.5)">19</text>
<text x="205" y="135.5" transform="rotate(-90 205 135.5)">21</text>
<text x="209.9" y="135.5" transform="rotate(-90 209.9 135.5)">23</text>
<text x="219.7" y="135.5" transform="rotate(-90 219.7 135.5)">25</text>
<text x="224.6" y="135.5" transform="rotate(-90 224.6 135.5)">26</text>
<text x="273.8" y="133.3">C</text>
<text x="191.6" y="142.2" transform="rotate(-90 191.6 142.2)">I/O</text>
<text x="196.4" y="142.2" transform="rotate(-90 196.4 142.2)">I/O</text>
<text x="201.3" y="142.2" transform="rotate(-90 201.3 142.2)">I/O</text>
<text x="206.2" y="142.2" transform="rotate(-90 206.2 142.2)">I/O</text>
<text x="211.2" y="142.2" transform="rotate(-90 211.2 142.2)">I/O</text>
<text x="216.1" y="140.1" transform="rotate(-90 216.1 140.1)">GND</text>
<text x="221" y="142.2" transform="rotate(-90 221 142.2)">I/O</text>
<text x="225.9" y="142.2" transform="rotate(-90 225.9 142.2)">I/O</text>
<text x="230.8" y="138" transform="rotate(-90 230.8 138)">5V</text>
<text x="39.7" y="155">1</text>
<text x="69.4" y="155.3">1</text>
<text x="34.9" y="158.8">2</text>
<text x="35" y="161.2">3</text>
<text x="35.1" y="156.3">1</text>
<text x="39.7" y="157.5">2</text>
<text x="39.7" y="160">3</text>
<text x="64.6" y="159">2</text>
<text x="64.7" y="161.5">3</text>
<text x="64.8" y="156.5">1</text>
<text x="69.4" y="157.8">2</text>
<text x="69.4" y="160.3">3</text>
<text x="34.9" y="163.7">4</text>
<text x="34.9" y="166.2">5</text>
<text x="39.7" y="162.5">4</text>
<text x="39.7" y="165">5</text>
<text x="39.7" y="167.5">6</text>
<text x="64.6" y="164">4</text>
<text x="64.7" y="166.5">5</text>
<text x="69.4" y="162.8">4</text>
<text x="69.4" y="165.3">5</text>
<text x="69.4" y="167.8">6</text>
<text x="116.7" y="167.6">2</text>
<text x="116.9" y="165.1">1</text>
<text x="121.5" y="163.8">1</text>
<text x="121.5" y="166.3">2</text>
<text x="166.8" y="166.8">1</text>
<text x="34.9" y="168.7">6</text>
<text x="64.6" y="169">6</text>
<text x="116.7" y="172.6">4</text>
<text x="116.8" y="170.1">3</text>
<text x="121.5" y="168.8">3</text>
<text x="121.5" y="171.3">4</text>
<text x="121.5" y="173.8">5</text>
<text x="162" y="170.5">2</text>
<text x="162.1" y="173">3</text>
<text x="162.2" y="168">1</text>
<text x="166.8" y="169.2">2</text>
<text x="166.8" y="171.7">3</text>
<text x="116.7" y="177.5">6</text>
<text x="116.8" y="175">5</text>
<text x="121.5" y="176.3">6</text>
<text x="162" y="175.5">4</text>
<text x="166.8" y="174.2">4</text>
<text x="4" y="182.3">D</text>
<text x="186.1" y="183.2">Title</text>
<text x="273.8" y="182.3">D</text>
<text x="186.1" y="190.7">Size</text>
<text x="198.6" y="190.7">Number</text>
<text x="248.4" y="190.7">Revision</text>
<text x="187.4" y="194.4">A3</text>
<text x="186.1" y="198.2">Date:</text>
<text x="186.1" y="200.7">File:</text>
<text x="197.4" y="200.7">C:\Users\..\Sheet2.SchDoc</text>
<text x="197.4" y="198.2">6-13-2025</text>
<text x="236" y="198.2">Sheet of</text>
<text x="236" y="200.7">Drawn By:</text>
<text x="24.4" y="204.4">1</text>
<text x="70" y="204.4">2</text>
<text x="115.8" y="204.4">3</text>
<text x="161.5" y="204.4">4</text>
<text x="207.3" y="204.4">5</text>
<text x="253.1" y="204.4">6</text>
</g>
<g font-size="2.2" fill="#800000">
<text x="49.5" y="23.6" transform="rotate(-90 49.5 23.6)">OUT</text>
<text x="105.6" y="23.1">VCC</text>
<text x="165.4" y="32">VCC</text>
<text x="165.4" y="34.3">TRG 1</text>
<text x="191.3" y="33.4">TRG 2</text>
<text x="193.6" y="31.1">VCC</text>
<text x="223.9" y="32.6">VCC</text>
<text x="224.2" y="34.9">TRG 3</text>
<text x="40" y="40.8">GND</text>
<text x="41.5" y="37.8">IN</text>
<text x="165.1" y="37">ECHO 1</text>
<text x="165.4" y="39.3">GND</text>
<text x="191.6" y="36.1">ECHO 2</text>
<text x="192.4" y="38.4">GND</text>
<text x="222.8" y="39.6">GND</text>
<text x="223.9" y="37.3">ECHO 3</text>
<text x="40.6" y="42.8">GND</text>
<text x="92.1" y="58.4">IN</text>
<text x="112.9" y="54.1">GND</text>
<text x="62.4" y="64.1">OUT 2</text>
<text x="200.5" y="69.8" transform="rotate(-90 200.5 69.8)">LED1</text>
<text x="204.9" y="69.8" transform="rotate(-90 204.9 69.8)">LED2</text>
<text x="209.9" y="69.8" transform="rotate(-90 209.9 69.8)">LED3</text>
<text x="214.9" y="68.4" transform="rotate(-90 214.9 68.4)">C4</text>
<text x="219.6" y="68.4" transform="rotate(-90 219.6 68.4)">C3</text>
<text x="29.3" y="87.9">PWMA</text>
<text x="73.2" y="87.6">VCC</text>
<text x="165.9" y="87">ECHO 3</text>
<text x="29.3" y="95.2">AIN1</text>
<text x="29.3" y="90.3">PWMB</text>
<text x="72.9" y="90.2">VM</text>
<text x="73.2" y="95.2">A01</text>
<text x="166.2" y="92">TRG 3</text>
<text x="250.7" y="91.7">RX</text>
<text x="29.3" y="97.7">AIN2</text>
<text x="75" y="97.6">A02</text>
<text x="111.2" y="99.9">VM</text>
<text x="166.2" y="101.4">ECHO 1</text>
<text x="166.5" y="96.7">TRG 1</text>
<text x="248.9" y="96.7">PWMA</text>
<text x="248.9" y="101.7">AIN2</text>
<text x="29.3" y="105">BIN2</text>
<text x="29.3" y="102.6">BIN1</text>
<text x="74.7" y="102.6">B01</text>
<text x="75.6" y="104.9">B02</text>
<text x="111.5" y="102.6">VM</text>
<text x="166.2" y="106.4">TRG 2</text>
<text x="248.9" y="106.7">AIN1</text>
<text x="29.3" y="109.9">STD</text>
<text x="71.5" y="112.6">GND</text>
<text x="73.2" y="109.9">GND</text>
<text x="166.2" y="111.4">ECHO 2</text>
<text x="248.9" y="111.4">STD</text>
<text x="71.5" y="115">GND</text>
<text x="248.9" y="116.4">BIN1</text>
<text x="249.2" y="121.4">BIN2</text>
<text x="249.2" y="126.1">PWMB</text>
<text x="206.2" y="143.7" transform="rotate(90 206.2 143.7)">C1</text>
<text x="211.2" y="143.7" transform="rotate(90 211.2 143.7)">C2</text>
<text x="230.6" y="144" transform="rotate(90 230.6 144)">VCC</text>
<text x="216.5" y="144.3" transform="rotate(90 216.5 144.3)">GND</text>
<text x="225.9" y="144.3" transform="rotate(90 225.9 144.3)">TX</text>
<text x="42.6" y="155">A01</text>
<text x="72.3" y="155.3">B01</text>
<text x="42.6" y="157.5">GND</text>
<text x="42.6" y="160">C1</text>
<text x="72.3" y="157.8">GND</text>
<text x="72.3" y="160.3">C3</text>
<text x="42.6" y="162.5">C2</text>
<text x="42.6" y="165">VCC</text>
<text x="42.6" y="167.5">A02</text>
<text x="72.3" y="162.8">C4</text>
<text x="72.3" y="165.3">VCC</text>
<text x="72.3" y="167.8">B02</text>
<text x="124.5" y="163.8">LED1</text>
<text x="124.5" y="166.3">GND</text>
<text x="169.8" y="166.8">VCC</text>
<text x="124.5" y="168.8">LED2</text>
<text x="124.5" y="171.3">GND</text>
<text x="124.5" y="173.8">LED3</text>
<text x="169.8" y="169.2">GND</text>
<text x="169.8" y="171.7">TX</text>
<text x="124.5" y="176.3">GND</text>
<text x="169.8" y="174.2">RX</text>
</g>
<g font-size="2.2" fill="#000080">
<text x="57.5" y="20.6">U1</text>
<text x="86.4" y="29.6">R1</text>
<text x="176.3" y="29.2">U4</text>
<text x="203.4" y="28.4">U3</text>
<text x="234.8" y="29.5">U5</text>
<text x="27.6" y="34.8">J?</text>
<text x="52.7" y="31.7">C1</text>
<text x="52.7" y="34.2">EEUEB1H2R2S</text>
<text x="86.4" y="32.1">1k</text>
<text x="105.1" y="35.2">C2</text>
<text x="57.5" y="36.1">LM7805ACT</text>
<text x="105.1" y="37.7">EEUEB1H2R2S</text>
<text x="27.6" y="47.8">B3B-XH-A</text>
<text x="90.6" y="44.5">D1</text>
<text x="90.6" y="47">VSLB3940</text>
<text x="176.3" y="44.7">HC-SR04</text>
<text x="203.4" y="43.8">HC-SR04</text>
<text x="234.8" y="45">HC-SR04</text>
<text x="71.1" y="61.1">S?</text>
<text x="71.1" y="70.1">MINI-SPDT-SW</text>
<text x="241.3" y="82.1">*</text>
<text x="46.6" y="85.1">U2</text>
<text x="241.3" y="84.6">VSD_FPGA</text>
<text x="120.6" y="97.5">J2</text>
<text x="120.6" y="107.4">3-644456-2</text>
<text x="200.6" y="106.6">VSD SQUADRON FM</text>
<text x="46.6" y="120">ROB-14450</text>
<text x="29.9" y="152.3">Right</text>
<text x="59.6" y="152.6">Left</text>
<text x="111.8" y="161.1">J6</text>
<text x="157.1" y="164">J7</text>
<text x="29.9" y="172.7">PPTC061LFBN-RC</text>
<text x="59.6" y="173">PPTC061LFBN-RC</text>
<text x="157.1" y="179.5">PPTC041LFBN-RC</text>
<text x="111.8" y="181.5">PPTC061LFBN-RC</text>
</g>
</svg>
